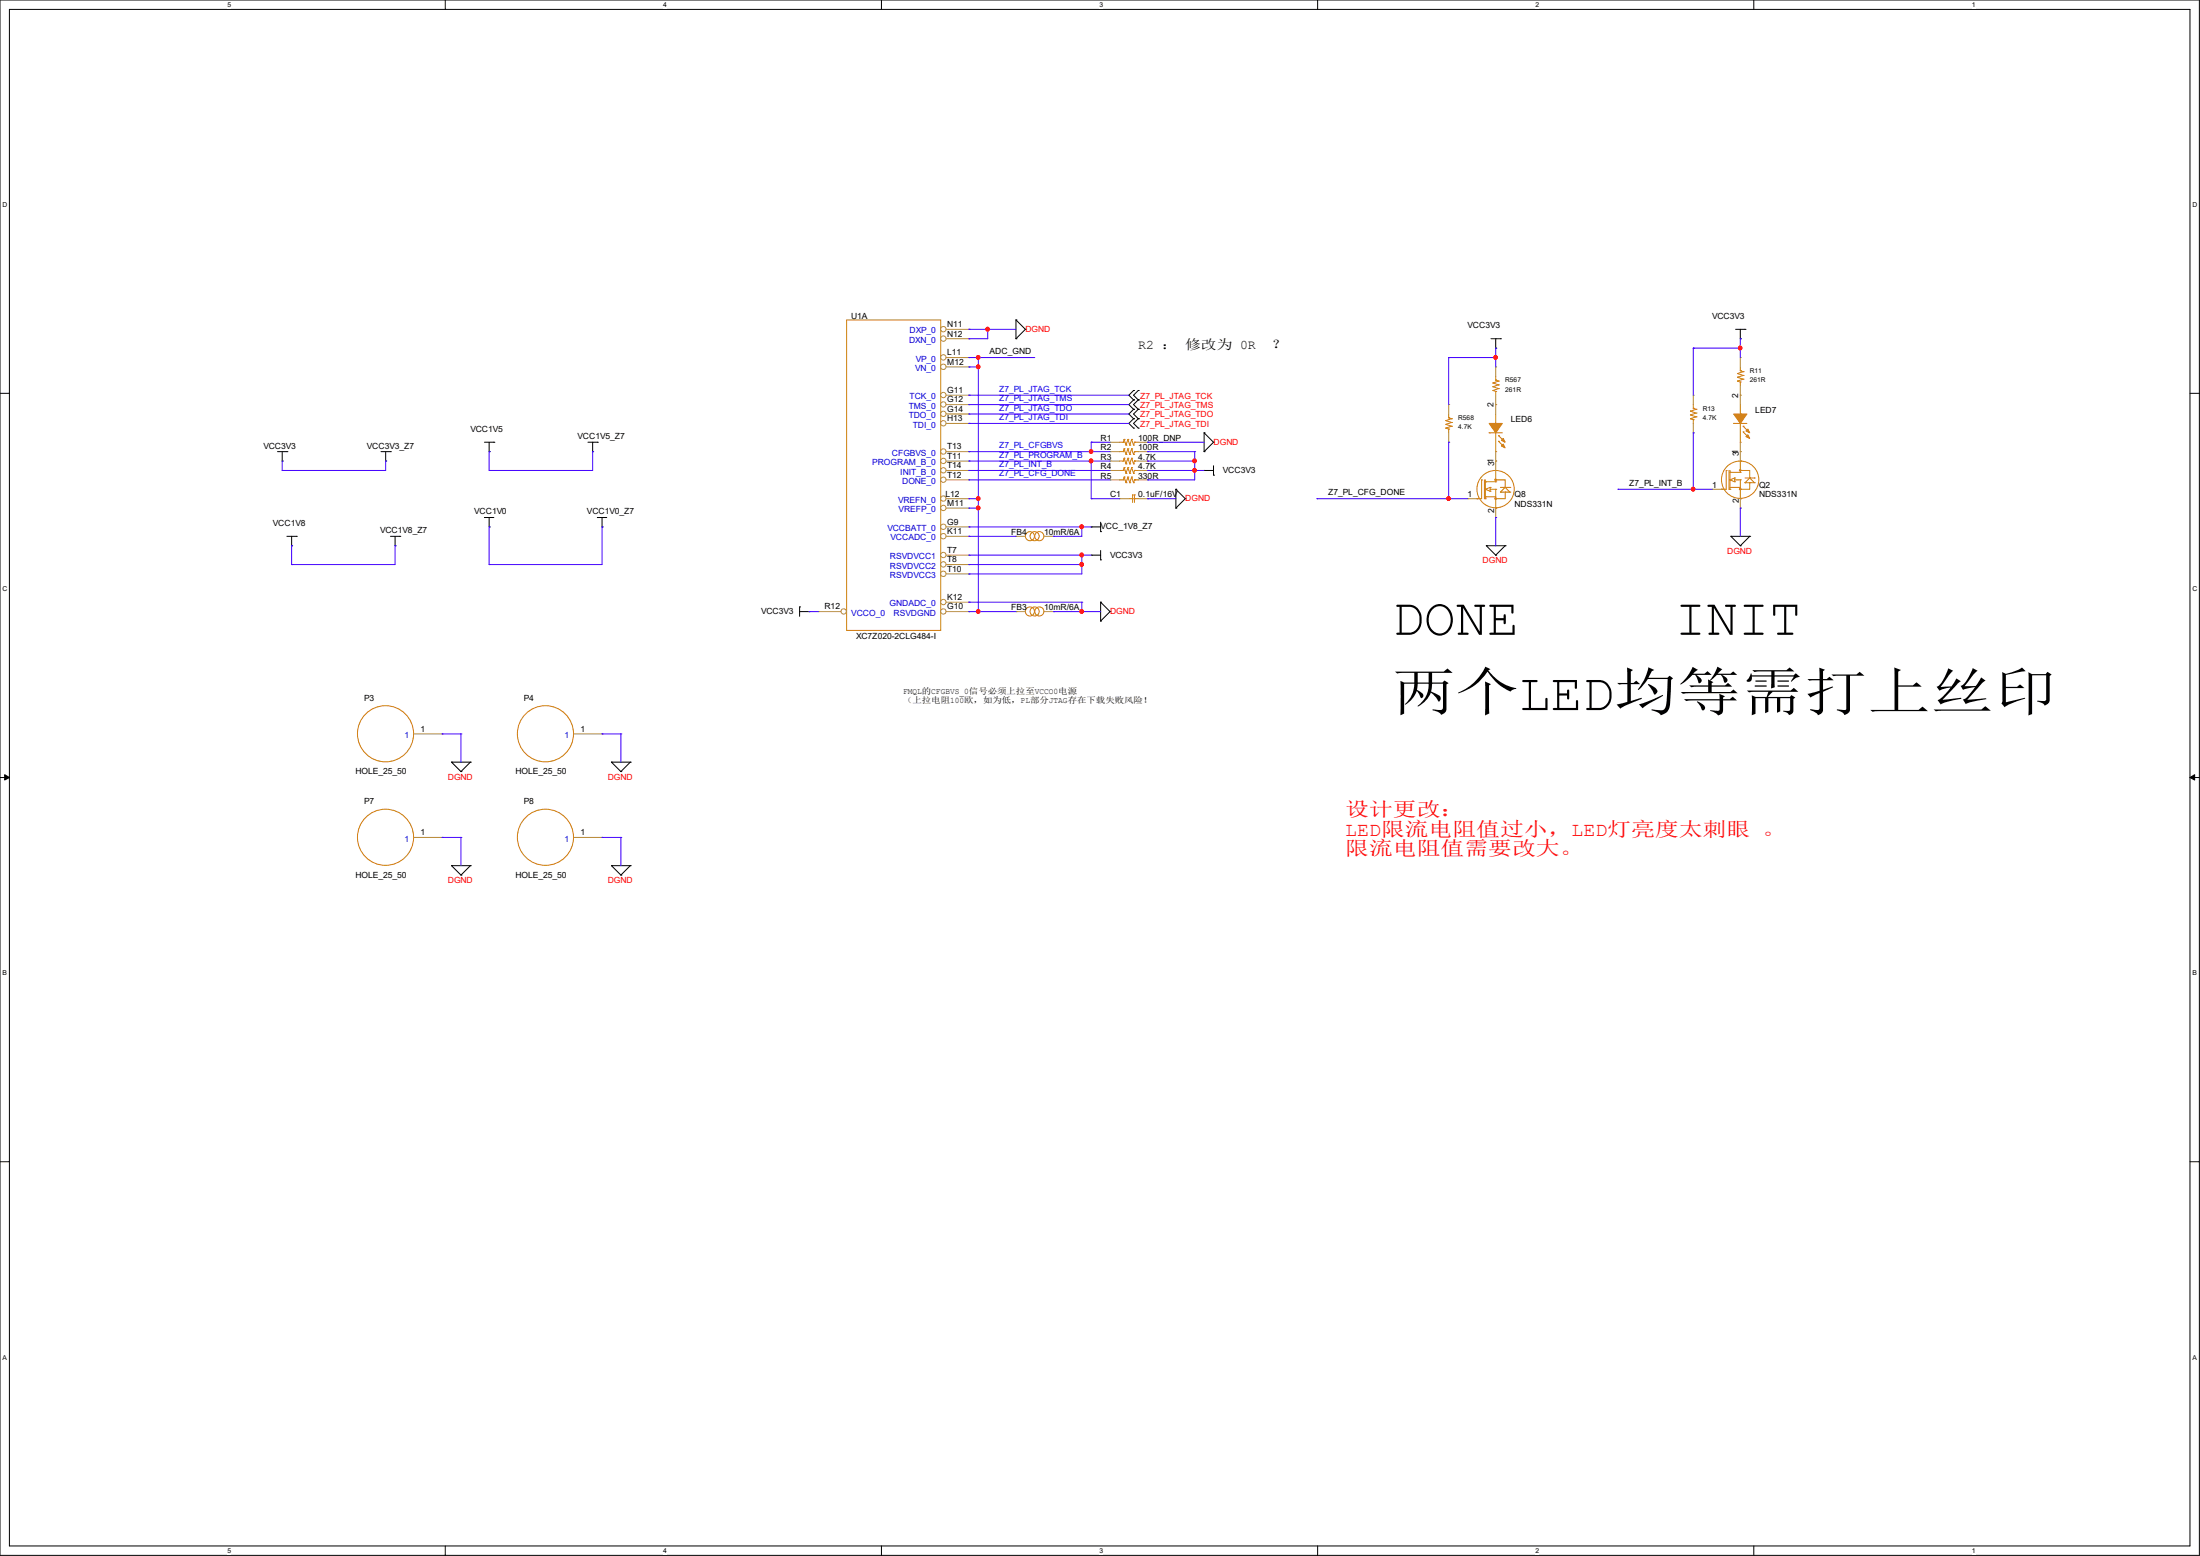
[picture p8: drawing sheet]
<svg xmlns="http://www.w3.org/2000/svg" width="297mm" height="210mm" viewBox="0 0 297 210" stroke-linecap="round" stroke-linejoin="round" font-family="sans-serif">
<path d="M0 0h296.9v209.9h-296.9zM1.3 1.3h294.4v207.4h-294.4z" fill="none" stroke="#000" stroke-width=".14"/>
<g fill="#fff">
<path d="M30.7 .1h.5v1h-.5z"/>
<path d="M30.7 208.8h.5v1h-.5z"/>
</g>
<path d="M60.1 0v1.3M60.1 208.7v1.2" fill="none" stroke="#000" stroke-width=".14"/>
<g fill="#fff">
<path d="M89.5 .1h.5v1h-.5z"/>
<path d="M89.5 208.8h.5v1h-.5z"/>
</g>
<path d="M119 0v1.3M119 208.7v1.2" fill="none" stroke="#000" stroke-width=".14"/>
<g fill="#fff">
<path d="M148.4 .1h.5v1h-.5z"/>
<path d="M148.4 208.8h.5v1h-.5z"/>
</g>
<path d="M177.9 0v1.3M177.9 208.7v1.2" fill="none" stroke="#000" stroke-width=".14"/>
<g fill="#fff">
<path d="M207.3 .1h.5v1h-.5z"/>
<path d="M207.3 208.8h.5v1h-.5z"/>
</g>
<path d="M236.8 0v1.3M236.8 208.7v1.2" fill="none" stroke="#000" stroke-width=".14"/>
<g fill="#fff">
<path d="M266.2 .1h.5v1h-.5z"/>
<path d="M266.2 208.8h.5v1h-.5z"/>
<path d="M.3 27.2h.7v1h-.7z"/>
<path d="M296 27.2h.6v1h-.6z"/>
<path d="M.3 79h.7v1h-.7z"/>
<path d="M296 79h.6v1h-.6z"/>
</g>
<path d="M0 53.1h1.3M295.7 53.1h1.2" fill="none" stroke="#000" stroke-width=".14"/>
<g fill="#fff">
<path d="M.3 130.9h.6v1h-.6z"/>
<path d="M296 130.9h.6v1h-.6z"/>
</g>
<path d="M0 104.9h1.3M295.7 104.9h1.2" fill="none" stroke="#000" stroke-width=".14"/>
<path d="M.6 104.6l.7 .3-.7 .4zM295.7 104.9l.6-.3v.7z" fill="#000" stroke="#000" stroke-width=".14"/>
<g fill="#fff">
<path d="M.3 182.7h.6v1h-.6z"/>
<path d="M296 182.7h.5v1h-.5z"/>
</g>
<g fill="none" stroke="#000" stroke-width=".14">
<path d="M65.4 59.7h1.3M66 59.7v1.3M66.7 59.7h.1M79.4 59.7h1.2M80 59.7v1.3M80.6 59.7h.1M137.2 45.7h.1M137.2 43.2h.1M137.2 43.2v2.5M137.2 43.2l1.2 1.2M138.4 44.4h.1M138.4 44.4l-1.2 1.3"/>
<path d="M153 56.5h.1M153 57.8h.1M153 54h.1M153 55.2h.1M153 52.7h.1M153 56.5l-.6 .6 .6 .7M153 54l-.6 .6 .6 .6M153 55.2l-.6 .7 .6 .6M153 52.7l-.6 .6 .6 .7M153.7 57.8h.1M153.7 56.5h.1M153.7 55.2h.1"/>
<path d="M153.7 54h.1M153.7 52.7h.1M153.7 56.5l-.7 .6 .7 .7M153.7 54l-.7 .6 .7 .6M153.7 55.2l-.7 .7 .7 .6M153.7 52.7l-.7 .6 .7 .7M162.6 58.4h.1M162.6 58.4v2.6M162.6 58.4l1.2 1.3M163.8 59.7h.1M163.8 59.7l-1.2 1.3M201.3 45.7h1.3"/>
<path d="M201.9 47h.1M201.9 45.7v1.3M202.6 45.7h.1M234.3 44.4h1.3M234.9 45.7h.1M234.9 44.4v1.3M235.6 44.4h.1M37.5 61h1.2M38.1 62.2h.1M38.1 61v1.2M38.7 61h.1M38.7 72.4h1.3"/>
<path d="M39.4 73.7h.1M39.4 72.4v1.3M40 72.4h.1M51.4 61h1.3M52.1 62.2h.1M52.1 61v1.2M52.7 61h.1M52.7 72.4h1.3M53.3 73.7h.1M53.3 72.4v1.3M54 72.4h.1M65.4 69.8h.1"/>
<path d="M65.4 69.8h1.3M66 61h.1M66 71.1h.1M66 69.8v1.3M80 61h.1M80.6 69.8h.1M80.6 69.8h1.3M81.3 71.1h.1M81.3 69.8v1.3M147.3 74.9h.1M147.3 71.1h.1M147.3 74.9h1.3"/>
<path d="M147.3 71.1h1.3M148.6 75.6h.1M148.6 71.8h.1M148.6 70.5v1.3M148.6 74.3v1.3M158.7 68.6h.1M158.7 66h.1M158.7 66v2.6M158.7 66l1.3 1.3M160 67.3h.1M160 67.3l-1.3 1.3M162.6 61h.1"/>
<path d="M162.6 63.5h.1M162.6 63.5h1.2M163.8 64.1h.1M163.8 62.9v1.2M200.7 73.7h.1M200.7 73.7h2.5M200.7 73.7l1.2 1.2M201.9 74.9h.1M203.2 73.7h.1M203.2 73.7l-1.3 1.2M233.7 72.4h.1M233.7 72.4h2.5"/>
<path d="M233.7 72.4l1.2 1.3M234.9 73.7h.1M236.2 72.4h.1M236.2 72.4l-1.3 1.3M107.9 81.9h.1M107.9 82.5h1.3M107.9 81.9v1.3M109.2 82.5h.1M148.6 83.8h.1M148.6 81.3h.1M148.6 81.3v2.5M148.6 81.3l1.3 1.2"/>
<path d="M149.9 82.5h.1M149.9 82.5l-1.3 1.3M61 102.9h.1M61 116.8h.1M61 102.9h2.5M61 102.9l1.2 1.2M61 116.8h2.5M61 116.8l1.2 1.3M62.2 104.1h.1M62.2 118.1h.1M63.5 102.9h.1M63.5 116.8h.1"/>
<path d="M63.5 102.9l-1.3 1.2M63.5 116.8l-1.3 1.3M82.5 102.9h.1M82.5 116.8h.1M82.5 102.9h2.6M82.5 102.9l1.3 1.2M82.5 116.8h2.6M82.5 116.8l1.3 1.3M83.8 104.1h.1M83.8 118.1h.1M85.1 102.9h.1M85.1 116.8h.1"/>
<path d="M85.1 102.9l-1.3 1.2M85.1 116.8l-1.3 1.3M0 156.8h1.3M295.7 156.8h1.2"/>
</g>
<g fill="none" stroke="#cc8006" stroke-width=".14">
<path d="M114.3 43.2h12.7v41.9h-12.7zM195.2 57.3h.1M195.2 57.8h.1M195.2 56.8h.1M195.2 57.3l.8 .2M195.2 57.8l.4 .1M195.2 56.8l.8 .2M195.6 57.9h.1M195.6 56.4h.1M195.6 55.9v.5M195.6 57.9v.5M195.6 56.4l.4 .1"/>
<path d="M196 56.5h.1M196 57h.1M196 57.5h.1M196 56.5l-.8 .3M196 57l-.8 .3M196 57.5l-.8 .3M201 58.4h.1M201 58.4h1.8M201.9 57.1h.1M201.9 55.9v1.2M201.9 58.4v2.6M202.3 58.8h.1"/>
<path d="M202.3 59.6h.1M202.3 58.8l.8 .8M202.3 59.6l.8 .7M228.2 56h.1M228.2 56.5h.1M228.2 55.5h.1M228.2 56l.8 .3M228.2 56.5l.4 .1M228.2 55.5l.8 .3M228.6 56.6h.1M228.6 55.1h.1M228.6 54.6v.5"/>
<path d="M228.6 56.6v.5M228.6 55.1l.4 .1M229 55.2h.1M229 55.8h.1M229 56.3h.1M229 55.2l-.8 .3M229 55.8l-.8 .2M229 56.3l-.8 .2M234.1 57.1h.1M234.1 57.1h1.7M234.6 50.9h.1M234.6 51.4h.1"/>
<path d="M234.6 50.4h.1M234.6 50.9l.7 .3M234.6 51.4l.3 .2M234.6 50.4l.7 .3M234.9 55.9h.1M234.9 59.7h.1M234.9 51.6h.1M234.9 50h.1M234.9 49.5v.5M234.9 51.6v.5M234.9 54.6v1.3M234.9 57.1v2.6"/>
<path d="M234.9 50l.4 .2M235.3 57.5h.1M235.3 58.3h.1M235.3 50.2h.1M235.3 50.7h.1M235.3 51.2h.1M235.3 57.5l.8 .8M235.3 58.3l.8 .8M235.3 50.2l-.7 .2M235.3 50.7l-.7 .2M235.3 51.2l-.7 .2M151.1 63.5h.5"/>
<path d="M151.1 64.8h.5M151.1 61h.5M151.6 63.5h.1M151.6 64.8h.1M151.6 61h.1M151.8 63.1h.1M151.8 64.4h.1M151.8 60.6h.1M151.8 63.1l.2 .8M151.8 63.1l-.2 .4M151.8 64.4l.2 .8M151.8 64.4l-.2 .4"/>
<path d="M151.8 60.6l.2 .7M151.8 60.6l-.2 .4M152 63.9h.1M152 65.2h.1M152 61.3h.1M152.3 63.1h.1M152.3 64.4h.1M152.3 60.6h.1M152.3 63.1l.2 .8M152.3 63.1l-.3 .8M152.3 64.4l.2 .8M152.3 64.4l-.3 .8"/>
<path d="M152.3 60.6l.2 .7M152.3 60.6l-.3 .7M152.5 63.9h.1M152.5 65.2h.1M152.5 61.3h.1M152.8 63.1h.1M152.8 64.4h.1M152.8 60.6h.1M152.8 63.1l.2 .8M152.8 63.1l-.3 .8M152.8 64.4l.2 .8M152.8 64.4l-.3 .8"/>
<path d="M152.8 60.6l.2 .7M152.8 60.6l-.3 .7M153 63.9h.1M153 65.2h.1M153 61.3h.1M153.2 63.5h.1M153.2 64.8h.1M153.2 61h.1M153.2 63.5h.5M153.2 63.5l-.2 .4M153.2 64.8h.5M153.2 64.8l-.2 .4"/>
<path d="M153.2 61h.5M153.2 61l-.2 .3M199.4 67.3h.1M200 64.8h.1M200 64.8v2.5h-.6M200.4 67.3h.1M200.4 64.8v2.5M200.5 67.1h.1M200.5 65h.1M200.5 67.3h.1M200.5 66h.1M200.5 67.1h1.4"/>
<path d="M200.5 65h1.4M200.5 64.8v2.5M200.5 66l.7 .3M201.2 66.3h.1M201.2 65.8h.1M201.2 66h.7M201.2 65.8v.5M201.2 65.8l-.7 .2M201.9 68.6h.1M201.9 63.5h.1M201.9 67.3h.1M201.9 64.8h.1"/>
<path d="M201.9 65h.1M201.9 66h.1M201.9 61h.1M201.9 64.8h1.3v1M201.9 63.5v1.5M201.9 66v2.6M202.6 66.4h.1M202.6 65.8h1.2M202.6 66.4h1.2M203.2 65.8h.1M203.2 66.4h.1M203.2 66.4v.9h-1.3"/>
<path d="M203.2 65.8l.6 .6M203.2 65.8l-.6 .6M203.8 65.8h.1M203.8 66.4h.1M232.4 66h.1M233 63.5h.1M233 63.5v2.5h-.6M233.4 66h.1M233.4 63.5v2.5M233.6 65.8h.1M233.6 63.8h.1M233.6 66h.1"/>
<path d="M233.6 64.8h.1M233.6 65.8h1.3M233.6 63.8h1.3M233.6 63.5v2.5M233.6 64.8l.6 .2M234.2 65h.1M234.2 64.5h.1M234.2 64.8h.7M234.2 64.5v.5M234.2 64.5l-.6 .3M234.9 67.3h.1M234.9 62.2h.1"/>
<path d="M234.9 66h.1M234.9 63.5h.1M234.9 63.8h.1M234.9 64.8h.1M234.9 63.5h1.3v1M234.9 62.2v1.6M234.9 64.8v2.5M235.6 65.2h.1M235.6 64.5h1.3M235.6 65.2h1.3M236.2 64.5h.1M236.2 65.2h.1"/>
<path d="M236.2 65.2v.8h-1.3M236.2 64.5l.7 .7M236.2 64.5l-.6 .7M236.9 64.5h.1M236.9 65.2h.1"/>
<circle cx="139" cy="72.4" r=".61"/>
<circle cx="139.7" cy="72.4" r=".61"/>
<circle cx="140.3" cy="72.4" r=".61"/>
<circle cx="201.9" cy="67.3" r=".11"/>
<circle cx="201.9" cy="64.7" r=".11"/>
<circle cx="201.9" cy="66" r="2.52"/>
<circle cx="234.9" cy="66" r=".11"/>
<circle cx="234.9" cy="63.5" r=".11"/>
<circle cx="234.9" cy="64.7" r="2.52"/>
<circle cx="52" cy="99" r="3.8"/>
<circle cx="139" cy="82.5" r=".61"/>
<circle cx="139.7" cy="82.5" r=".61"/>
<circle cx="140.3" cy="82.5" r=".61"/>
<circle cx="52" cy="113" r="3.8"/>
</g>
<g fill="none" stroke="#a84" stroke-width=".14">
<path d="M195.6 59.7h.1M195.6 54.6h.1M195.6 54.6v1.3M195.6 58.4v1.3M201.9 54.6h.1M201.9 54.6v1.3M228.6 58.4h.1M228.6 53.3h.1M228.6 53.3v1.3M228.6 57.1v1.3M234.9 53.3h.1M234.9 48.3h.1"/>
<path d="M234.9 48.3v1.2M234.9 52.1v2.5M234.9 59.7v2.5M137.2 72.4h.1M137.2 72.4h1.2M141 72.4h1.2M142.2 72.4h.1M149.9 63.5h.1M149.9 64.8h.1M149.9 61h.1M149.9 63.5h1.2M149.9 64.8h1.2"/>
<path d="M149.9 61h1.2M153.7 63.5h1.2M153.7 64.8h1.2M153.7 61h1.2M154.9 63.5h.1M154.9 64.8h.1M154.9 61h.1M198.1 67.3h.1M198.1 67.3h1.3M201.9 69.8h.1M201.9 62.2h.1M201.9 61v2.5"/>
<path d="M201.9 68.6v1.2M231.1 66h.1M231.1 66h1.3M234.9 61h.1M234.9 68.6h.1M234.9 67.3v1.3M55.9 99.1h3.8M59.7 99.1h.1M137.2 82.5h.1M137.2 82.5h1.2M141 82.5h1.2M142.2 82.5h.1"/>
<path d="M55.9 113h3.8M59.7 113h.1"/>
</g>
<g fill="#cc8006" stroke="#cc8006" stroke-width=".14">
<path d="M234.1 55.9h1.7l-.9 1.2z" fill-rule="evenodd"/>
<path d="M235.7 58.9l.3-.2 .2 .5z" fill-rule="evenodd"/>
<path d="M235.7 58.2l.3-.3 .2 .5z" fill-rule="evenodd"/>
<path d="M201 57.1h1.8l-.9 1.3z" fill-rule="evenodd"/>
<path d="M202.9 59.9l.3 .6-.5-.3z" fill-rule="evenodd"/>
<path d="M202.9 59.2l.3 .5-.5-.3z" fill-rule="evenodd"/>
</g>
<circle cx="127.4" cy="64.7" r=".36" fill="#fff" stroke="#a84" stroke-width=".14"/>
<path d="M127.8 64.8h3M130.8 64.8h.1" fill="none" stroke="#a84" stroke-width=".14"/>
<circle cx="127.4" cy="44.4" r=".36" fill="#fff" stroke="#a84" stroke-width=".14"/>
<path d="M127.8 44.4h3M130.8 44.4h.1" fill="none" stroke="#a84" stroke-width=".14"/>
<circle cx="127.4" cy="81.3" r=".36" fill="#fff" stroke="#a84" stroke-width=".14"/>
<path d="M127.8 81.3h3M130.8 81.3h.1" fill="none" stroke="#a84" stroke-width=".14"/>
<circle cx="127.4" cy="72.4" r=".36" fill="#fff" stroke="#a84" stroke-width=".14"/>
<path d="M127.8 72.4h3M130.8 72.4h.1" fill="none" stroke="#a84" stroke-width=".14"/>
<circle cx="127.4" cy="68.6" r=".36" fill="#fff" stroke="#a84" stroke-width=".14"/>
<path d="M127.8 68.6h3M130.8 68.6h.1" fill="none" stroke="#a84" stroke-width=".14"/>
<circle cx="127.4" cy="49.5" r=".36" fill="#fff" stroke="#a84" stroke-width=".14"/>
<path d="M127.8 49.5h3M130.8 49.5h.1" fill="none" stroke="#a84" stroke-width=".14"/>
<circle cx="127.4" cy="71.1" r=".36" fill="#fff" stroke="#a84" stroke-width=".14"/>
<path d="M127.8 71.1h3M130.8 71.1h.1" fill="none" stroke="#a84" stroke-width=".14"/>
<circle cx="127.4" cy="53.3" r=".36" fill="#fff" stroke="#a84" stroke-width=".14"/>
<path d="M127.8 53.3h3M130.8 53.3h.1" fill="none" stroke="#a84" stroke-width=".14"/>
<circle cx="127.4" cy="45.7" r=".36" fill="#fff" stroke="#a84" stroke-width=".14"/>
<path d="M127.8 45.7h3M130.8 45.7h.1" fill="none" stroke="#a84" stroke-width=".14"/>
<circle cx="127.4" cy="67.3" r=".36" fill="#fff" stroke="#a84" stroke-width=".14"/>
<path d="M127.8 67.3h3M130.8 67.3h.1" fill="none" stroke="#a84" stroke-width=".14"/>
<circle cx="127.4" cy="48.2" r=".36" fill="#fff" stroke="#a84" stroke-width=".14"/>
<path d="M127.8 48.3h3M130.8 48.3h.1" fill="none" stroke="#a84" stroke-width=".14"/>
<circle cx="127.4" cy="82.5" r=".36" fill="#fff" stroke="#a84" stroke-width=".14"/>
<path d="M127.8 82.5h3M130.8 82.5h.1" fill="none" stroke="#a84" stroke-width=".14"/>
<circle cx="127.4" cy="77.4" r=".36" fill="#fff" stroke="#a84" stroke-width=".14"/>
<path d="M127.8 77.5h3M130.8 77.5h.1" fill="none" stroke="#a84" stroke-width=".14"/>
<circle cx="127.4" cy="76.2" r=".36" fill="#fff" stroke="#a84" stroke-width=".14"/>
<path d="M127.8 76.2h3M130.8 76.2h.1" fill="none" stroke="#a84" stroke-width=".14"/>
<circle cx="127.4" cy="63.5" r=".36" fill="#fff" stroke="#a84" stroke-width=".14"/>
<path d="M127.8 63.5h3M130.8 63.5h.1" fill="none" stroke="#a84" stroke-width=".14"/>
<circle cx="127.4" cy="57.1" r=".36" fill="#fff" stroke="#a84" stroke-width=".14"/>
<path d="M127.8 57.1h3M130.8 57.1h.1" fill="none" stroke="#a84" stroke-width=".14"/>
<circle cx="127.4" cy="55.9" r=".36" fill="#fff" stroke="#a84" stroke-width=".14"/>
<path d="M127.8 55.9h3M130.8 55.9h.1" fill="none" stroke="#a84" stroke-width=".14"/>
<circle cx="127.4" cy="74.9" r=".36" fill="#fff" stroke="#a84" stroke-width=".14"/>
<path d="M127.8 74.9h3M130.8 74.9h.1" fill="none" stroke="#a84" stroke-width=".14"/>
<circle cx="127.4" cy="60.9" r=".36" fill="#fff" stroke="#a84" stroke-width=".14"/>
<path d="M127.8 61h3M130.8 61h.1" fill="none" stroke="#a84" stroke-width=".14"/>
<circle cx="127.4" cy="62.2" r=".36" fill="#fff" stroke="#a84" stroke-width=".14"/>
<path d="M127.8 62.2h3M130.8 62.2h.1" fill="none" stroke="#a84" stroke-width=".14"/>
<circle cx="127.4" cy="54.6" r=".36" fill="#fff" stroke="#a84" stroke-width=".14"/>
<path d="M127.8 54.6h3M130.8 54.6h.1" fill="none" stroke="#a84" stroke-width=".14"/>
<circle cx="113.9" cy="82.5" r=".36" fill="#fff" stroke="#a84" stroke-width=".14"/>
<g fill="none" stroke="#a84" stroke-width=".14">
<path d="M149.9 59.7h.1M149.9 59.7h1.2M153.7 59.7h1.2M154.9 59.7h.1M201.9 54.6h.1M201.9 49.5h.1M201.9 49.5v1.3M201.9 53.3v1.3M149.9 62.2h.1M149.9 62.2h1.2M151.1 67.3h.1M151.1 67.3h1.3"/>
<path d="M153.7 67.3h1.2M153.7 62.2h1.2M154.9 67.3h.1M154.9 62.2h.1M77.5 99.1h3.8M81.3 99.1h.1M110.5 82.5h.1M110.5 82.5h3M77.5 113h3.8M81.3 113h.1"/>
</g>
<g fill="none" stroke="#cc8006" stroke-width=".14">
<path d="M151.1 59.7h.5M151.6 59.7h.1M151.8 59.3h.1M151.8 59.3l.2 .8M151.8 59.3l-.2 .4M152.3 59.3h.1M152.3 59.3l.2 .8M152.3 59.3l-.3 .8M152.8 59.3h.1M152.8 59.3l.2 .8M152.8 59.3l-.3 .8M153.2 59.7h.1"/>
<path d="M153.2 59.7h.5M153.2 59.7l-.2 .4M201.5 52.2h.1M201.5 52.7h.1M201.5 51.7h.1M201.5 52.2l.8 .3M201.5 52.7l.4 .1M201.5 51.7l.8 .2M201.9 52.8h.1M201.9 51.3h.1M201.9 50.8v.5M201.9 52.8v.5"/>
<path d="M201.9 51.3l.4 .1M202.3 51.4h.1M202.3 51.9h.1M202.3 52.5h.1M202.3 51.4l-.8 .3M202.3 51.9l-.8 .3M202.3 52.5l-.8 .2M151.1 62.2h.5M151.6 62.2h.1M151.8 61.8h.1M151.8 61.8l.2 .8M151.8 61.8l-.2 .4"/>
<path d="M152 60.1h.1M152 62.6h.1M152.3 61.8h.1M152.3 61.8l.2 .8M152.3 61.8l-.3 .8M152.4 67.3h.5M152.5 60.1h.1M152.5 62.6h.1M152.8 61.8h.1M152.8 61.8l.2 .8M152.8 61.8l-.3 .8M152.9 66.8h.1"/>
<path d="M152.9 67.3h.1M152.9 66.8v1M153 60.1h.1M153 62.6h.1M153.2 67.3h.1M153.2 66.8h.1M153.2 62.2h.1M153.2 67.3h.5M153.2 66.8v1M153.2 62.2h.5M153.2 62.2l-.2 .4"/>
<circle cx="73.6" cy="99" r="3.8"/>
<circle cx="73.6" cy="113" r="3.8"/>
</g>
<g fill="none" stroke="#4200ff" stroke-width=".14">
<path d="M130.8 53.3h.1M130.8 57.1h.1M130.8 55.9h.1M130.8 54.6h.1M130.8 44.4h.1M130.8 45.7h.1M130.8 48.3h.1M130.8 49.5h.1M130.8 53.3h21.6M130.8 57.1h21.6M130.8 55.9h21.6M130.8 54.6h21.6"/>
<path d="M130.8 48.3h8.9M130.8 44.4h6.4M130.8 49.5h1.3M132.1 48.3h.1M132.1 49.5h.1M132.1 48.3v34.2M133.3 44.4h.1M133.3 44.4v1.3h-2.5M147.3 59.7h.1M147.3 59.7h2.6M147.3 59.7v1.3M154.9 59.7h.1"/>
<path d="M154.9 59.7h7.7M195.6 48.3h.1M195.6 59.7h.1M195.6 48.3v6.3M195.6 59.7v7.6M195.6 48.3h6.3M201.9 47h.1M201.9 48.3h.1M201.9 47v2.5M228.6 47h.1M228.6 58.4h.1M228.6 47v6.3"/>
<path d="M228.6 58.4v7.6M228.6 47h6.3M234.9 45.7h.1M234.9 47h.1M234.9 45.7v2.6M38.1 62.2h.1M38.1 63.5h.1M38.1 62.2v1.3M39.4 73.7h.1M39.4 76.2h.1M39.4 73.7v2.5M52.1 62.2h.1"/>
<path d="M52.1 62.2v1.3h-14M53.3 73.7h.1M53.3 73.7v2.5h-13.9M66 61h.1M66 63.5h.1M66 71.1h.1M66 76.2h.1M66 61v2.5M66 71.1v5.1M80 61h.1M80 61v2.5h-14M81.3 71.1h.1"/>
<path d="M81.3 71.1v5.1h-15.3M130.8 61h.1M130.8 62.2h.1M130.8 63.5h.1M130.8 64.8h.1M130.8 74.9h.1M130.8 76.2h.1M130.8 77.5h.1M130.8 71.1h.1M130.8 72.4h.1M130.8 67.3h.1M130.8 68.6h.1"/>
<path d="M130.8 61h19.1M130.8 63.5h19.1M130.8 62.2h19.1M130.8 64.8h19.1M130.8 67.3h1.3M130.8 76.2h15.2M130.8 74.9h16.5M130.8 71.1h16.5M130.8 72.4h6.4M130.8 68.6h1.3M132.1 67.3h.1M132.1 68.6h.1"/>
<path d="M142.2 72.4h.1M146 74.9h.1M146 76.2h.1M146 71.1h.1M146 71.1v1.3h-3.8M146 74.9v2.6h-15.2M147.3 61h.1M147.3 62.2h.1M147.3 67.3h.1M147.3 62.2v5.1M147.3 67.3h3.8M154.9 61h.1"/>
<path d="M154.9 62.2h.1M154.9 63.5h.1M154.9 64.8h.1M154.9 67.3h.1M154.9 61h6.4M154.9 63.5h7.7M154.9 62.2h6.4M154.9 67.3h3.8M161.3 62.2h.1M161.3 63.5h.1M161.3 61h.1M161.3 61v3.8h-6.4"/>
<path d="M177.8 67.3h.1M177.8 67.3h20.3M195.6 67.3h.1M201.9 69.8h.1M201.9 69.8v3.9M218.4 66h.1M218.4 66h12.7M228.6 66h.1M234.9 68.6h.1M234.9 68.6v3.8M59.7 99.1h.1M59.7 99.1h2.5"/>
<path d="M62.2 99.1h.1M62.2 99.1v3.8M81.3 99.1h.1M81.3 99.1h2.5M83.8 99.1h.1M83.8 99.1v3.8M109.2 82.5h.1M109.2 82.5h1.3M130.8 82.5h.1M130.8 81.3h.1M130.8 82.5h6.4M130.8 81.3h15.2"/>
<path d="M132.1 82.5h.1M142.2 82.5h.1M142.2 82.5h6.4M146 81.3h.1M146 82.5h.1M146 81.3v1.2M59.7 113h.1M59.7 113h2.5M62.2 113h.1M62.2 113v3.8M81.3 113h.1M81.3 113h2.5"/>
<path d="M83.8 113h.1M83.8 113v3.8"/>
</g>
<g fill="#f00" stroke="#f00" stroke-width=".14">
<circle cx="147.3" cy="60.9" r=".24"/>
<circle cx="161.3" cy="63.5" r=".24"/>
<circle cx="147.3" cy="62.2" r=".24"/>
<circle cx="161.3" cy="62.2" r=".24"/>
<circle cx="234.9" cy="47" r=".24"/>
<circle cx="228.6" cy="66" r=".24"/>
<circle cx="201.9" cy="48.2" r=".24"/>
<circle cx="195.5" cy="67.3" r=".24"/>
<circle cx="133.3" cy="44.4" r=".24"/>
<circle cx="146" cy="82.5" r=".24"/>
<circle cx="146" cy="74.9" r=".24"/>
<circle cx="146" cy="76.2" r=".24"/>
<circle cx="146" cy="71.1" r=".24"/>
<circle cx="132" cy="48.2" r=".24"/>
<circle cx="132" cy="67.3" r=".24"/>
<circle cx="132" cy="49.5" r=".24"/>
<circle cx="132" cy="82.5" r=".24"/>
<circle cx="132" cy="68.5" r=".24"/>
</g>
<g font-size="7.1">
<text x="188" y="85.7">DONE</text>
<text x="226.1" y="85.7">INIT</text>
<text x="188" y="95.8">两个LED均等需打上丝印</text>
</g>
<g font-size="2.7" fill="#f00">
<text x="181.6" y="112.8">LED限流电阻值过小，LED灯亮度太刺眼 。</text>
<text x="181.6" y="110.1">设计更改：</text>
<text x="181.6" y="115.4">限流电阻值需要改大。</text>
</g>
<g font-size="1.8">
<text x="153.7" y="47.1">R2 ： 修改为 0R</text>
<text x="171.7" y="47.1">？</text>
</g>
<g font-size="1.1">
<text x="114.9" y="43">U1A</text>
<text x="127.9" y="44.2">N11</text>
<text x="127.9" y="45.4">N12</text>
<text x="127.9" y="48">L11</text>
<text x="133.6" y="47.8">ADC_GND</text>
<text x="198.1" y="44.3">VCC3V3</text>
<text x="231.1" y="43">VCC3V3</text>
<text x="127.9" y="49.2">M12</text>
<text x="127.9" y="53">G11</text>
<text x="234.7" y="53.7" transform="rotate(-90 234.7 53.7)">2</text>
<text x="63.5" y="58.3">VCC1V5</text>
<text x="78" y="59.3">VCC1V5_Z7</text>
<text x="127.9" y="56.9">H13</text>
<text x="127.9" y="55.6">G14</text>
<text x="127.9" y="54.3">G12</text>
<text x="148.6" y="59.5">R1</text>
<text x="153.7" y="59.5">100R_DNP</text>
<text x="201.6" y="55" transform="rotate(-90 201.6 55)">2</text>
<text x="204" y="57">LED6</text>
<text x="237" y="55.7">LED7</text>
<text x="35.6" y="60.5">VCC3V3</text>
<text x="49.5" y="60.5">VCC3V3_Z7</text>
<text x="127.9" y="64.5">T12</text>
<text x="127.9" y="63.2">T14</text>
<text x="127.9" y="60.7">T13</text>
<text x="127.9" y="61.9">T11</text>
<text x="148.6" y="63.3">R4</text>
<text x="148.6" y="64.6">R5</text>
<text x="148.6" y="60.8">R2</text>
<text x="148.6" y="62.1">R3</text>
<text x="153.7" y="63.3">4.7K</text>
<text x="153.7" y="64.6">330R</text>
<text x="153.7" y="60.8">100R</text>
<text x="153.7" y="62.1">4.7K</text>
<text x="165.1" y="63.8">VCC3V3</text>
<text x="201.7" y="62.9" transform="rotate(-90 201.7 62.9)">31</text>
<text x="220" y="65.6">Z7_PL_INT_B</text>
<text x="231.1" y="65.9">1</text>
<text x="234.7" y="61.6" transform="rotate(-90 234.7 61.6)">31</text>
<text x="237.5" y="65.9">Q2</text>
<text x="36.8" y="71">VCC1V8</text>
<text x="51.3" y="72">VCC1V8_Z7</text>
<text x="64" y="69.4">VCC1V0</text>
<text x="79.2" y="69.4">VCC1V0_Z7</text>
<text x="127.6" y="67">L12</text>
<text x="127.9" y="68.3">M11</text>
<text x="127.9" y="70.8">G9</text>
<text x="148.6" y="71.5">VCC_1V8_Z7</text>
<text x="149.9" y="67.1">C1</text>
<text x="153.7" y="67.1">0.1uF/16V</text>
<text x="179.3" y="66.8">Z7_PL_CFG_DONE</text>
<text x="198.1" y="67.1">1</text>
<text x="201.7" y="69.2" transform="rotate(-90 201.7 69.2)">2</text>
<text x="204.5" y="67.1">Q8</text>
<text x="204.5" y="68.4">NDS331N</text>
<text x="234.7" y="67.9" transform="rotate(-90 234.7 67.9)">2</text>
<text x="237.5" y="67.1">NDS331N</text>
<text x="127.9" y="72.1">K11</text>
<text x="127.9" y="77.2">T10</text>
<text x="127.9" y="75.9">T8</text>
<text x="127.9" y="74.6">T7</text>
<text x="136.5" y="72.2">FB4</text>
<text x="141" y="72.2">10mR/6A</text>
<text x="149.9" y="75.3">VCC3V3</text>
<text x="102.7" y="82.9">VCC3V3</text>
<text x="111.3" y="82.3">R12</text>
<text x="127.9" y="81">K12</text>
<text x="127.9" y="82.3">G10</text>
<text x="136.5" y="82.4">FB3</text>
<text x="141" y="82.4">10mR/6A</text>
<text x="115.6" y="86.2">XC7Z020-2CLG484-I</text>
<text x="49.1" y="94.6">P3</text>
<text x="70.7" y="94.6">P4</text>
<text x="121.9" y="93.7">FMQL的CFGBVS_0信号必须上拉至VCCO0电源</text>
<text x="121.9" y="94.8">（上拉电阻100欧，如为低，PL部分JTAG存在下载失败风险！</text>
<text x="56.8" y="98.8">1</text>
<text x="78.4" y="98.8">1</text>
<text x="48" y="104.5">HOLE_25_50</text>
<text x="69.6" y="104.5">HOLE_25_50</text>
<text x="49.1" y="108.5">P7</text>
<text x="56.8" y="112.7">1</text>
<text x="70.7" y="108.5">P8</text>
<text x="78.4" y="112.7">1</text>
<text x="48" y="118.5">HOLE_25_50</text>
<text x="69.6" y="118.5">HOLE_25_50</text>
</g>
<g font-size="1.1" fill="#00c">
<text x="122.7" y="46.3">DXN_0</text>
<text x="122.8" y="45">DXP_0</text>
<text x="122.8" y="53.9">TCK_0</text>
<text x="123.6" y="50.1">VN_0</text>
<text x="123.7" y="48.8">VP_0</text>
<text x="122.7" y="56.4">TDO_0</text>
<text x="122.7" y="55.2">TMS_0</text>
<text x="123.2" y="57.7">TDI_0</text>
<text x="117.8" y="62.8">PROGRAM_B_0</text>
<text x="120.4" y="61.5">CFGBVS_0</text>
<text x="121.5" y="64.1">INIT_B_0</text>
<text x="121.8" y="65.3">DONE_0</text>
<text x="119.8" y="71.7">VCCBATT_0</text>
<text x="121.2" y="67.9">VREFN_0</text>
<text x="121.3" y="69.1">VREFP_0</text>
<text x="120.1" y="76.8">RSVDVCC2</text>
<text x="120.1" y="75.5">RSVDVCC1</text>
<text x="120.2" y="72.9">VCCADC_0</text>
<text x="114.9" y="83.1">VCCO_0</text>
<text x="120.1" y="81.8">GNDADC_0</text>
<text x="120.1" y="78">RSVDVCC3</text>
<text x="120.6" y="83.1">RSVDGND</text>
<text x="54.6" y="99.6">1</text>
<text x="76.2" y="99.6">1</text>
<text x="54.6" y="113.6">1</text>
<text x="76.2" y="113.6">1</text>
</g>
<g font-size="1.1" fill="#f00">
<text x="138.4" y="44.8">DGND</text>
<text x="153.9" y="53.8">Z7_PL_JTAG_TCK</text>
<text x="153.9" y="57.6">Z7_PL_JTAG_TDI</text>
<text x="153.9" y="55.1">Z7_PL_JTAG_TMS</text>
<text x="153.9" y="56.3">Z7_PL_JTAG_TDO</text>
<text x="163.8" y="60">DGND</text>
<text x="160" y="67.7">DGND</text>
<text x="200.1" y="76">DGND</text>
<text x="233.2" y="74.8">DGND</text>
<text x="149.9" y="82.9">DGND</text>
<text x="60.5" y="105.2">DGND</text>
<text x="82" y="105.2">DGND</text>
<text x="60.5" y="119.2">DGND</text>
<text x="82" y="119.2">DGND</text>
</g>
<g font-size="1.1" fill="#00f">
<text x="134.9" y="52.9">Z7_PL_JTAG_TCK</text>
<text x="134.9" y="56.7">Z7_PL_JTAG_TDI</text>
<text x="134.9" y="55.4">Z7_PL_JTAG_TDO</text>
<text x="134.9" y="54.1">Z7_PL_JTAG_TMS</text>
<text x="134.9" y="60.5">Z7_PL_CFGBVS</text>
<text x="134.9" y="61.8">Z7_PL_PROGRAM_B</text>
<text x="134.9" y="63">Z7_PL_INT_B</text>
<text x="134.9" y="64.3">Z7_PL_CFG_DONE</text>
</g>
<g font-size=".9">
<text x="30.7" y=".9">5</text>
<text x="89.5" y=".9">4</text>
<text x="148.4" y=".9">3</text>
<text x="207.3" y=".9">2</text>
<text x="266.2" y=".9">1</text>
<text x=".3" y="28">D</text>
<text x="296" y="28">D</text>
<text x="203.2" y="51.6">R567</text>
<text x="203.2" y="52.9">261R</text>
<text x="236.2" y="50.3">R11</text>
<text x="236.2" y="51.6">261R</text>
<text x="196.8" y="56.7">R568</text>
<text x="196.8" y="58">4.7K</text>
<text x="229.9" y="55.4">R13</text>
<text x="229.9" y="56.7">4.7K</text>
<text x=".3" y="79.8">C</text>
<text x="296" y="79.8">C</text>
<text x=".3" y="131.7">B</text>
<text x="296" y="131.7">B</text>
<text x=".3" y="183.5">A</text>
<text x="296" y="183.5">A</text>
<text x="30.7" y="209.6">5</text>
<text x="89.5" y="209.6">4</text>
<text x="148.4" y="209.6">3</text>
<text x="207.3" y="209.6">2</text>
<text x="266.2" y="209.6">1</text>
</g>
</svg>
